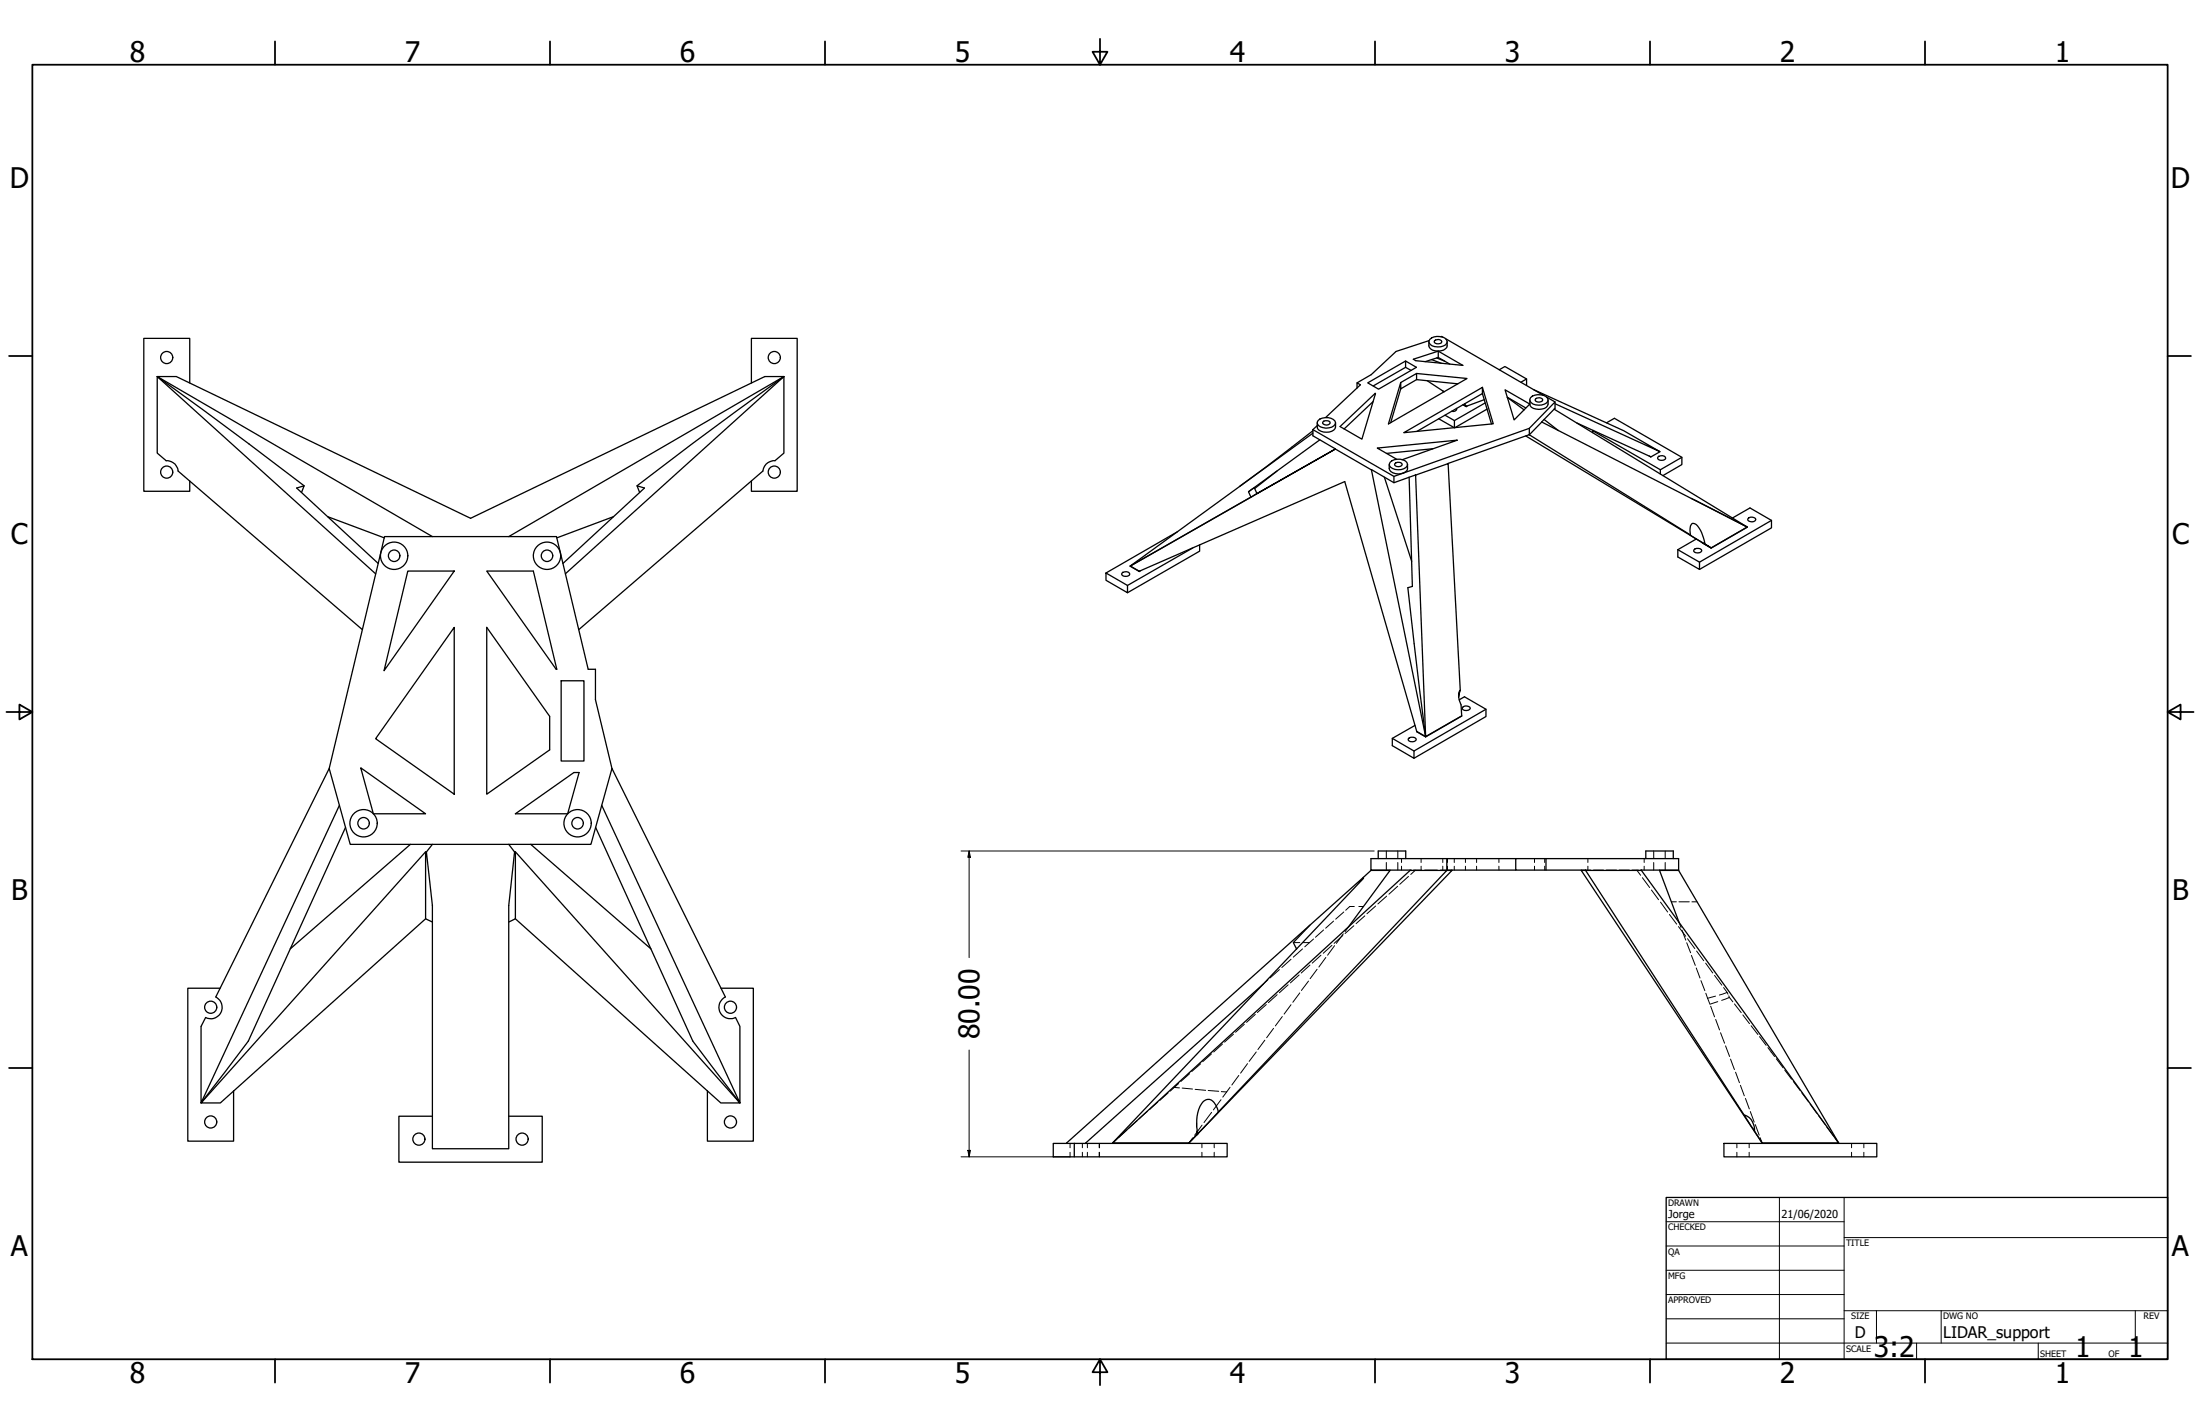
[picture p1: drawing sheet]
<svg xmlns="http://www.w3.org/2000/svg" width="864mm" height="559mm" viewBox="0 0 864 559" stroke-linecap="round" stroke-linejoin="round" font-family="sans-serif">
<!-- layer: Visible (ANSI) -->
<g fill="none" stroke="#000" stroke-width=".51">
<path d="M560.9 134.1v1.6a3.6 3.6 0 0 0 4.7 2 2.72 2.72 0 0 0 2.5-3.6M561 133.7l-13 4.2-9.7 9.1-5.6 3.2M561.3 133.2a4.9 4.9 0 0 1 6.5 .1 1.62 1.62 0 0 1-1.2 2.5 4.6 4.6 0 0 1-5.6-1.3l-.1-.6zM563.1 133.8a1.8 1.8 0 0 1 2.9 .3 1.84 1.84 0 0 1-3 .1zM564.6 137.8v2.5M565.7 132.1l.7 .2M567.6 133l38.4 22.2M61.7 147.8l36.1 26.4 21.6 16.4M61.7 147.8h7.5l115.5 55.6 115.5-55.6h7.5M61.7 147.8l108 62.8M74.5 150.3v-17.5h-18v60h18v-4M295 150.3v-17.5h17.9v60h-17.9v-4"/>
<path d="M307.7 147.8l-36.1 26.4-21.5 16.4M307.7 147.8l-108 62.8M532.7 152.3v-2.1l1.3 .8-13.6 12.8M539 157.6l-11.4 10.7M539.8 154.4l-13.8 13 8.6 4.9 5.2-17.9v.5M549.8 150.1l6.3-3.5v2.4l-6.3 3.6zM549.8 152.6l-3.9 13.3M551.8 141.7l-14.9 8.5 4.2 2.5 14.9-8.6-4.2-2.4v2.4M553.9 145.4l-2.1-1.3-12.7 7.3M554.8 141l9.8-3.2 9.6 5.6-18.4-1.9zM556.1 146.6l19.8 1.9-30.9 17.9 4.8-16.3M556.1 149l16.2 1.6"/>
<path d="M559.4 141.9l5.2-1.6 4.5 2.6M560.3 149.4l6.5 4.3-.6-.4M561.9 141.1l3.9 1.5M563.9 140.5l3.2 1.2M574.3 158.8l1.3 .6M574.4 158.8l1.2 .6M574.5 158.8l1.1 .6M574.9 158.4l.7 1M575.9 159.3l-.3 .3M581.9 152v2.4M582.6 156.8l-7 2.6M583 158.1l-12.1 6.9"/>
<path d="M588.5 145.1l2.2-1.3 8.5 4.9v2.6M590.8 153l9.7 5.6-6.1 6.2zM599.2 148.7l-2.2 1.3M600.5 157v1.6M600.8 156a5 5 0 0 1 6.6 .2l.3 .6a2.95 2.95 0 0 1-3.8 2.2 2.98 2.98 0 0 1-3.4-2.3zM602 152.9l35.4 16.1 14.2 8.2-41.2-18.8M603.1 156.3a1.79 1.79 0 0 1 2.5 .7 1.84 1.84 0 0 1-3 .1zM607.1 155.8l3.3 1.9-10.1 10.4-53.1 18.8-31.8-18.3M607.7 157v1.6a3.6 3.6 0 0 1-4.7 1.9 2.33 2.33 0 0 1-2.5-1.9M610.4 157.7v2.5l-5.2 5.4M515.4 169l-18.4 14.3-10.3 7.5M515.4 168.6v2.4l23 13.3"/>
<path d="M515.4 170l-71.7 52.1M517.1 165.9v1.7a2.83 2.83 0 0 0 3.5 2 2.97 2.97 0 0 0 3.7-3.7M517.1 167l-1.7 1.6M517.4 165a5.1 5.1 0 0 1 6.6 .2l.3 .7a3.7 3.7 0 0 1-4.9 1.9 1.98 1.98 0 0 1-2-2.8zM518.1 172.6l-28 20.4M519.6 165.3a1.88 1.88 0 0 1 2.6 .7 1.8 1.8 0 0 1-3 .1zM551.1 169.8l30.8-17.8 4.3 14.3zM562.5 176.1l-18.2 1.8M564.8 164.3l6.1 3.5M567.2 162.9l3.7 2.1v2.8M571.8 160.3v.4a1.69 1.69 0 0 1-2 .7M583.8 160.5l-12.7 7.3"/>
<path d="M585.5 166.4l-3.6-12-25.7 14.9M598.9 171.1l72.8 43.9-2.4-1.5M598.9 160.1l-7.2-4.2 6.6 4.9M600.2 170.6l63.4 39.3M600.3 168.1v2.5l4.9-5 80.7 41.2-14.2 8.3-3.5-2.2M600.3 170.6l-31.8 11.3M606.1 164.6l5.7 4.4M610.2 160.6l75.7 46.2M619 166l29 13.3M625.2 169v.8M625.2 169l26.6 15.3M625.4 168.9l-.2 .1"/>
<path d="M630.6 165.9l3.1-1.8 26.5 15.4v2.8l-7.4 4.3M647.4 178.9l.6 .4M651.1 179.1a1.89 1.89 0 0 1 2.8 .7 1.98 1.98 0 0 1-3.2 .1zM651.6 177.2l-3.6 2.1M660.2 179.5l-8.4 4.8v1.7M118.4 193.2l1-2.6-2.9 .9 32 29.6M251.1 193.2l-1-2.6 2.9 .9-32 29.6M490.1 193l2.3-1.6 1 2.3-2.4 1.4zM491 195.1l-47.3 27M493.4 193.7l30.8-17.5-80.5 45.9M501.3 184.8l-8.8 6.9M538.4 184.3l8.8 5.1 8.5-3"/>
<path d="M538.4 184.3l21.2 104.8M543.4 187.3l10.8 33M545.3 182.2v1.7a4 4 0 0 0 5.8 1.6l1.3-1 .1-2.3M545.7 181.4a5 5 0 0 1 6.6 .1l.2 .7a3.7 3.7 0 0 1-4.9 2 1.99 1.99 0 0 1-1.9-2.8zM547.2 186.9v2.5M547.5 182a1.8 1.8 0 0 1 2.9 .3 1.84 1.84 0 0 1-3 .1zM548.3 180.2l-7.7-4.4 31.5-3.1-21.7 7.7M553.1 187.3l1.3 42.8-1.8 .5 7 58.5M663.9 195.6l22 11.2M128.7 202.8l22.2 8.3M150.9 210.6h67.5l12.5 52h2.8v12l6.5 27-8.2 29.7h-94.5l-8.3-29.7zM240.8 202.8l-22.2 8.3"/>
<path d="M462.2 208.7l-28.1 16.2v2.8l8.5 4.9v-2.9l-8.5-4.8M468.1 215.1l-25.5 14.6M470.9 213.8v2.5l-28.3 16.3M658.6 215.7l8.5 4.9M664 205.7l.2-.2a2.28 2.28 0 0 1 2.7 1.6l1.1 1.9 1.3 4.5-5.9-3.6h.2a6 6 0 0 1 .4-4.2zM665.3 215.5a1.96 1.96 0 0 1 2.7 .7 2.03 2.03 0 0 1-3.2 .1zM665.9 211.5l-7.3 4.2M680.1 203.3l6.8-4 8.5 4.9v2.9l-28.3 16.4M685.9 206.8l-14.2 8.3M686.5 203.2a1.96 1.96 0 0 1 2.7 .7 1.94 1.94 0 0 1-3.1 .1zM695.4 204.2l-28.3 16.4v2.9l-8.5-4.9v-2.9M147.4 225.2l-85.7-77.4v30l3.5 3a4.5 4.5 0 0 1 4.7 4l72.3 62.3"/>
<path d="M160.1 224.1h18.2l-27.6 39.1zM191.1 224.1h18.3l9.2 38.5h-.3zM221.9 225.2l85.8-77.4v30l-3.5 3a4.6 4.6 0 0 0-4.7 4l-72.3 62.3M440.8 224.6a1.94 1.94 0 0 1 2.7 .7 1.93 1.93 0 0 1-3.2 .1zM443.7 222.1l3.5 2.1M447.2 224.2l80.7-35.2 28.2 98 3.5 2.1M447.8 223.9l-.6 .4M178.3 246.2v65.5l-30.9-21.8zM191.1 246.2l24.7 34.9v13.2l-24.7 17.4zM220.3 267.1h8.9v31.5h-8.9zM572.8 274.6l2.1-1.2 8.4 4.9v2.9l-28.2 16.4M573.2 270.8l-4.7-88.9-12.8 4.5 3.9 102.7 14.2-8.2-.3-4.3a5.5 5.5 0 0 1-.3-5.8l-.6 2.7"/>
<path d="M574 277.7a1.9 1.9 0 0 1 3.2 .3 2.03 2.03 0 0 1-3.2 .1zM583.3 278.3l-28.2 16.4v2.9l-8.6-5v-2.8l8.6 4.9M552.8 289.9a1.95 1.95 0 0 1 3.1 .4 1.98 1.98 0 0 1-3.1 0zM555.4 284.7l-8.9 5.1M556.1 287l3.5 2.2M573.8 281l-14.2 8.1M573.8 280.9v.1M129.2 301.6l-44.5 89.6a4.5 4.5 0 0 1 2 6.1 4.5 4.5 0 0 1-6 2l-1.8 3.5v30l54.3-116.8M141.6 301.3l25.5 18h-20.5zM202.3 319.3l23-16.2h2l-4.5 16.2zM240.2 301.6l44.5 89.6a4.5 4.5 0 0 0-2.1 6.1 4.5 4.5 0 0 0 6.1 2l1.7 3.5v30l-54.2-116.8M135.6 324.7l-38.1 83.9-18.6 24.2"/>
<path d="M161.1 331.3l-47.2 41.1M167.1 334.3l-88.2 98.5h7.6l80.6-72.2M169.7 331.3l-2.3 3M199.7 331.3l2.3 3M202 334.3l-2.3 21v95.5h-30v-95.5l-2.3-21h-.3v26.3l2.6 1.2M202 334.3h.3v26.3l-2.6 1.2M202.3 334.3l88.1 98.5h-7.4l-80.7-72.2M208.3 331.3l47.2 41.1M233.8 324.7l38.2 83.9 18.4 24.2M541 336.9v-3h10.8v3M567.9 336.9v4.5h27.1M595 336.9h-56.8v4.5l15.3 .2"/>
<path d="M606.9 336.9h-11.9v4.5l27.4 .2M606.9 336.9h52v4.5l-14.6 .2M606.9 336.9v4.5M646 336.9v-3h10.8v3M535.2 344.3l3-2.7h7.5l-16.4 22.1M538.2 341.4v.2M545.7 341.4v.2M567.9 341.4l2.1 .2-103.3 107.1M570 341.4v.2M620.7 341.4v.2M622.4 341.6h-1.7l71 107.1M622.4 341.6h21.9"/>
<path d="M622.4 341.6l62.3 96M644.3 341.6l77.4 106.9h-30l-3-4.6M651.4 341.4v.2M658.9 341.4v.2M509 372.4l-1.3-2.5 6.5-6.8 21-18.8v.4l-98.4 104M514.2 363.1l-95.5 85.6M659.1 362l-7.7-20.4h7.5l62.8 107.1M86.4 387.8h-12.7v60h18v-19.7M283 387.8h12.7v60h-18v-19.7M495.9 386.1l-69.7 62.6M169.7 438h-13.1v18.1h56.3v-18.1h-13.2M472.2 432.4a2.7 2.7 0 0 1 4.4 .2l.7 1.2 1 2.5-8.6 9.1 .5-.5a15.2 15.2 0 0 1 2-12.5z"/>
<path d="M478.3 436.3l89.6-94.7h-14.4l-116.7 106.9h29.9l3.5-3.6M684.7 437.6a5.6 5.6 0 0 1 4 6.3zM421.7 448.7h-8.3v5.3h8.3M421.7 448.7h60v5.3h-60zM676.7 448.7h60v5.3h-60z"/>
<circle cx="65.4" cy="140.3" r="2.38"/>
<circle cx="303.9" cy="140.3" r="2.38"/>
<circle cx="65.4" cy="185.3" r="2.38"/>
<circle cx="303.9" cy="185.3" r="2.38"/>
<circle cx="154.7" cy="218.1" r="5.4"/>
<circle cx="154.7" cy="218.1" r="2.25"/>
<circle cx="214.7" cy="218.1" r="5.4"/>
<circle cx="214.7" cy="218.1" r="2.25"/>
<circle cx="142.7" cy="323.1" r="5.4"/>
<circle cx="142.7" cy="323.1" r="2.25"/>
<circle cx="226.7" cy="323.1" r="5.4"/>
<circle cx="226.7" cy="323.1" r="2.25"/>
<circle cx="82.7" cy="395.3" r="2.38"/>
<circle cx="286.7" cy="395.3" r="2.38"/>
<circle cx="82.7" cy="440.3" r="2.38"/>
<circle cx="164.4" cy="447" r="2.38"/>
<circle cx="204.9" cy="447" r="2.38"/>
<circle cx="286.7" cy="440.3" r="2.38"/>
</g>
<!-- layer: Hidden (ANSI) -->
<g fill="none" stroke="#000" stroke-width=".39">
<path d="M544.2 333.9v3M544.2 338.5v2.9M548.7 333.9v3M548.7 338.5v2.9M550.2 336.9v1.6M550.2 339.9v1.5M557.8 336.9v1.6M557.8 339.9v1.5M566.4 336.9v1.6M566.4 339.9v1.5M568.2 336.9v1.6M568.2 339.9v1.5"/>
<path d="M570.9 336.9v1.6M570.9 339.9v1.5M575.2 336.9v1.6M575.2 339.9v1.5M579.6 336.9v1.6M579.6 339.9v1.5M588.4 336.9v1.6M588.4 339.9v1.5M602.4 336.9v1.6M602.4 339.9v1.5M606.4 336.9v1.6M606.4 339.9v1.5"/>
<path d="M623.3 336.9v1.6M623.3 339.9v1.5M645.4 336.9v1.6M645.4 339.9v1.5M649.2 333.9v3M649.2 338.5v2.9M653.7 333.9v3M653.7 338.5v2.9M527.5 357.9l-3.2 2.8M531.6 355.7h-1.8l-1.5 1.5M533.4 355.7h1.8M535.7 359.4l-3.4 3.1"/>
<path d="M540 355.5l-3.4 3.1M544.3 351.7l-3.4 3M548.6 347.8l-3.4 3.1M552.9 343.9l-3.4 3.1M553.5 341.4h.7M554.9 341.4h3.1M555.5 341.4l-1.7 1.8M559.2 341.4h5M565.5 341.4h2.4M622.4 341.4h2.1M625.5 341.4h4M630.5 341.4h4.1"/>
<path d="M635.6 341.4h4M640.6 341.4h2.6M642.6 341.4l1.4 2.1M643.8 341.4h.5M644.7 344.4l2.9 3.9M648.3 349.2l2.8 3.9M651.8 354l2.8 3.9M655.3 358.8l2.9 3.8M656.1 353.9h2M659.1 353.9h4M664.1 353.9h2M506.8 376.4l-3.6 3.3"/>
<path d="M507.7 369.9h2.5M511.3 372.4l-3.6 3.2M511.5 369.9h2.5M514 369.9l-1.8 1.6M514.2 378.7l-3.4 3.1M515.6 368.5l-1.6 1.4M518.5 374.8l-3.4 3.2M519.6 364.9l-3.2 2.9M520.4 375.7l-2.7 3.8M522.9 371l-3.5 3.1M523.5 361.4l-3.1 2.8M523.9 371.1l-2.8 3.7"/>
<path d="M527.1 367.1l-3.4 3.1M527.3 366.5l-2.7 3.7M529.3 363.7l-1.3 1.9M531.4 363.3l-3.4 3M658.9 363.6l2.8 3.8M659.1 362l.8 2M660.3 365l1.4 3.9M662.1 370l1.5 3.9M662.4 368.4l2.9 3.8M664 374.9l1.5 3.9M665.9 379.9l1.4 3.9M666 373.2l2.8 3.8"/>
<path d="M669.5 378l2.8 3.8M492.8 398.1l-3.5 3.1M497.1 394.2l-3.5 3.1M497.7 384.5l-1.8 1.6M501.3 390.3l-3.4 3.1M502.2 380.5l-3.6 3.2M503.4 398.9l-2.8 3.7M505.7 386.5l-3.5 3.1M506.8 394.3l-2.7 3.7M510 382.6l-3.5 3.1M510.2 389.6l-2.7 3.7M513.7 385l-2.8 3.7"/>
<path d="M517 380.4l-2.7 3.6M667.7 384.8l1.5 3.9M669.6 389.8l.7 1.9M670.3 391.7l.8 2.1M671.5 394.8l1.5 4.2M673 382.8l2.9 3.8M673.4 390.9l-3.1 .8M674.3 393.1l-3.1 1M676.6 387.5l1.4 1.9M678.3 390.1l-.3-.7-3.1 1.1M678.6 390.8l.3 .6-3.1 1.2M678.9 391.4l1.3 1.7"/>
<path d="M680.8 394l2.7 3.4M684.1 398.3l2.7 3.4M471.3 417.4l-3.5 3.1M475.6 413.6l-3.5 3M479.9 409.7l-3.5 3.1M484.2 405.8l-3.5 3.1M488.4 402l-3.4 3.1M489.7 417.4l-2.7 3.7M493.1 412.8l-2.8 3.7M496.5 408.2l-2.7 3.7M499.9 403.5l-2.7 3.7M673.5 400l1.5 4.2"/>
<path d="M675.4 405.3l1.6 4.1M677.4 410.4l1.5 4.2M679.3 415.6l1.5 4.1M687.4 402.5l2.7 3.5M690.7 406.8l2.6 3.4M694 411.1l2.6 3.5M697.3 415.5l2.7 3.5M700.6 419.9l2.7 3.6M446.4 439.7l-3.2 3M450.4 436.1l-3.2 2.9M454.5 432.5l-3.3 2.9M458.5 428.9l-3.2 2.9"/>
<path d="M460.9 426.7l2.1 .2M460.9 426.7l-1.5 1.5M462.7 425.2l-1.8 1.5M464.1 427l4 .4M467 421.3l-3.5 3.1M469.1 427.5l4.2 .4M474.3 427.9l4.1 .3M475.6 436.5l-3 4M479.3 431.5l-3 4M479.4 428.4l2.1 .1M481.5 428.5l-1.5 2M482.9 426.7l-1.4 1.8"/>
<path d="M486.3 422l-2.7 3.8M681.3 420.8l1.5 4.1M683.2 425.9l1.5 4.1M685.2 431l1.5 4.2M687.1 436.2l1.5 4.1M704 424.4l2.6 3.5M707.3 428.8l2.6 3.6M710.6 433.3l2.6 3.6M713.9 437.8l2.6 3.5M420.1 448.7v1.7M420.1 452.2v1.8M424.9 448.7v1.7"/>
<path d="M424.9 452.2v1.8M426.8 448.7v1.7M426.8 452.2v1.8M431.5 448.7v1.7M431.5 452.2v1.8M431.6 448.7v1.7M431.6 452.2v1.8M438.3 447l-1.5 1.5M442.3 443.4l-3.1 2.9M468.2 446.5l-1.5 2M469.7 440.6v1.6M469.7 443.8v1.6"/>
<path d="M471.8 448.7v1.7M471.8 452.2v1.8M471.9 441.5l-3 4M476.6 448.7v1.7M476.6 452.2v1.8M681.8 448.7v1.7M681.8 452.2v1.8M686.6 448.7v1.7M686.6 452.2v1.8M688.7 443.5v.2M688.7 443.8v.1M689 441.3l1.6 4.2"/>
<path d="M690.9 446.5l.8 2M717.1 442.3l2.7 3.5M720.4 446.7l1.3 1.8M726.8 448.7v1.7M726.8 452.2v1.8M731.6 448.7v1.7M731.6 452.2v1.8"/>
</g>
<!-- layer: Border (ANSI) -->
<g fill="none" stroke="#000" stroke-width=".7">
<path d="M107.9 16.3v9.1M215.9 16.3v9.1M323.8 16.3v9.1M431.8 15.2v10.2l-2.9-5.1h5.8l-2.9 5.1M539.8 16.3v9.1M647.7 16.3v9.1M755.6 16.3v9.1M12.7 25.4h838.2v508h-838.2zM3.6 139.7h9.1M850.9 139.7h9.1M2.5 279.4h10.2l-5.1-2.9v5.8l5.1-2.9M850.9 279.4l5.1 2.9v-5.8l-5.1 2.9h10.2"/>
<path d="M3.6 419.1h9.1M850.9 419.1h9.1M107.9 533.4v9.1M215.9 533.4v9.1M323.8 533.4v9.1M431.8 533.4l2.9 5.1h-5.8l2.9-5.1v10.2M539.8 533.4v9.1M647.7 533.4v9.1M755.6 533.4v9.1"/>
</g>
<!-- layer: Title (ANSI) -->
<g fill="none" stroke="#000" stroke-width=".39">
<path d="M654 479.4h69.9M698.5 469.9v63.5M723.9 469.9v63.5M654 488.9h69.9M654 498.5h69.9M723.9 485.6h127M654 508h69.9M654 517.5h69.9M723.9 514.3h127M736.6 514.3v12.7M762 514.3v12.7M838.2 514.3v12.7"/>
<path d="M654 527h196.9M752.3 527v6.4M800.1 527v6.4"/>
</g>
<path d="M654 469.9h196.9v63.5h-196.9z" fill="none" stroke="#000" stroke-width=".51"/>
<!-- layer: Dimension (ANSI) -->
<path d="M377.3 333.9h162.1M380.4 333.9l.5 2.5h-1zM380.4 333.9v41.9M380.4 412.1v41.9M377.3 454h42.8M379.9 451.4h1l-.5 2.6z" fill="none" stroke="#000" stroke-width=".39"/>
<g fill="#000">
<path d="M380.4 333.9l.5 2.5h-1z" fill-rule="evenodd"/>
<path d="M379.9 451.4h1l-.5 2.6z" fill-rule="evenodd"/>
</g>
<g font-size="11.1">
<text x="50.9" y="24.4">8</text>
<text x="158.9" y="24.4">7</text>
<text x="266.8" y="24.4">6</text>
<text x="374.8" y="24.4">5</text>
<text x="482.7" y="24.4">4</text>
<text x="590.7" y="24.4">3</text>
<text x="698.6" y="24.4">2</text>
<text x="806.6" y="24.4">1</text>
<text x="3.9" y="73.9">D</text>
<text x="852.2" y="73.9">D</text>
<text x="4.3" y="213.6">C</text>
<text x="852.6" y="213.6">C</text>
<text x="4.4" y="353.3">B</text>
<text x="852.7" y="353.3">B</text>
<text x="384.5" y="407.8" transform="rotate(-90 384.5 407.8)">80.00</text>
<text x="4.3" y="493">A</text>
<text x="852.6" y="493">A</text>
<text x="735.5" y="532.4">3:2</text>
<text x="814.6" y="532.6">1</text>
<text x="835.4" y="532.6">1</text>
<text x="50.9" y="542.5">8</text>
<text x="158.9" y="542.5">7</text>
<text x="266.8" y="542.5">6</text>
<text x="374.8" y="542.5">5</text>
<text x="482.7" y="542.5">4</text>
<text x="590.7" y="542.5">3</text>
<text x="698.6" y="542.5">2</text>
<text x="806.6" y="542.5">1</text>
</g>
<g font-size="6.3">
<text x="728.1" y="524.9">D</text>
<text x="762.8" y="525">LIDAR_support</text>
</g>
<g font-size="4.3">
<text x="654.8" y="477.8">Jorge</text>
<text x="699.3" y="478">21/06/2020</text>
</g>
<g font-size="3.5">
<text x="654.8" y="473.2">DRAWN</text>
<text x="654.8" y="482.8">CHECKED</text>
<text x="724.7" y="488.9">TITLE</text>
<text x="654.8" y="492.3">QA</text>
<text x="654.8" y="501.8">MFG</text>
<text x="654.8" y="511.4">APPROVED</text>
<text x="726.7" y="517.7">SIZE</text>
<text x="762.8" y="517.7">DWG NO</text>
<text x="841.4" y="517.7">REV</text>
<text x="724.7" y="530.4">SCALE</text>
<text x="800.9" y="532.6">SHEET</text>
<text x="827.7" y="532.6">OF</text>
</g>
</svg>
